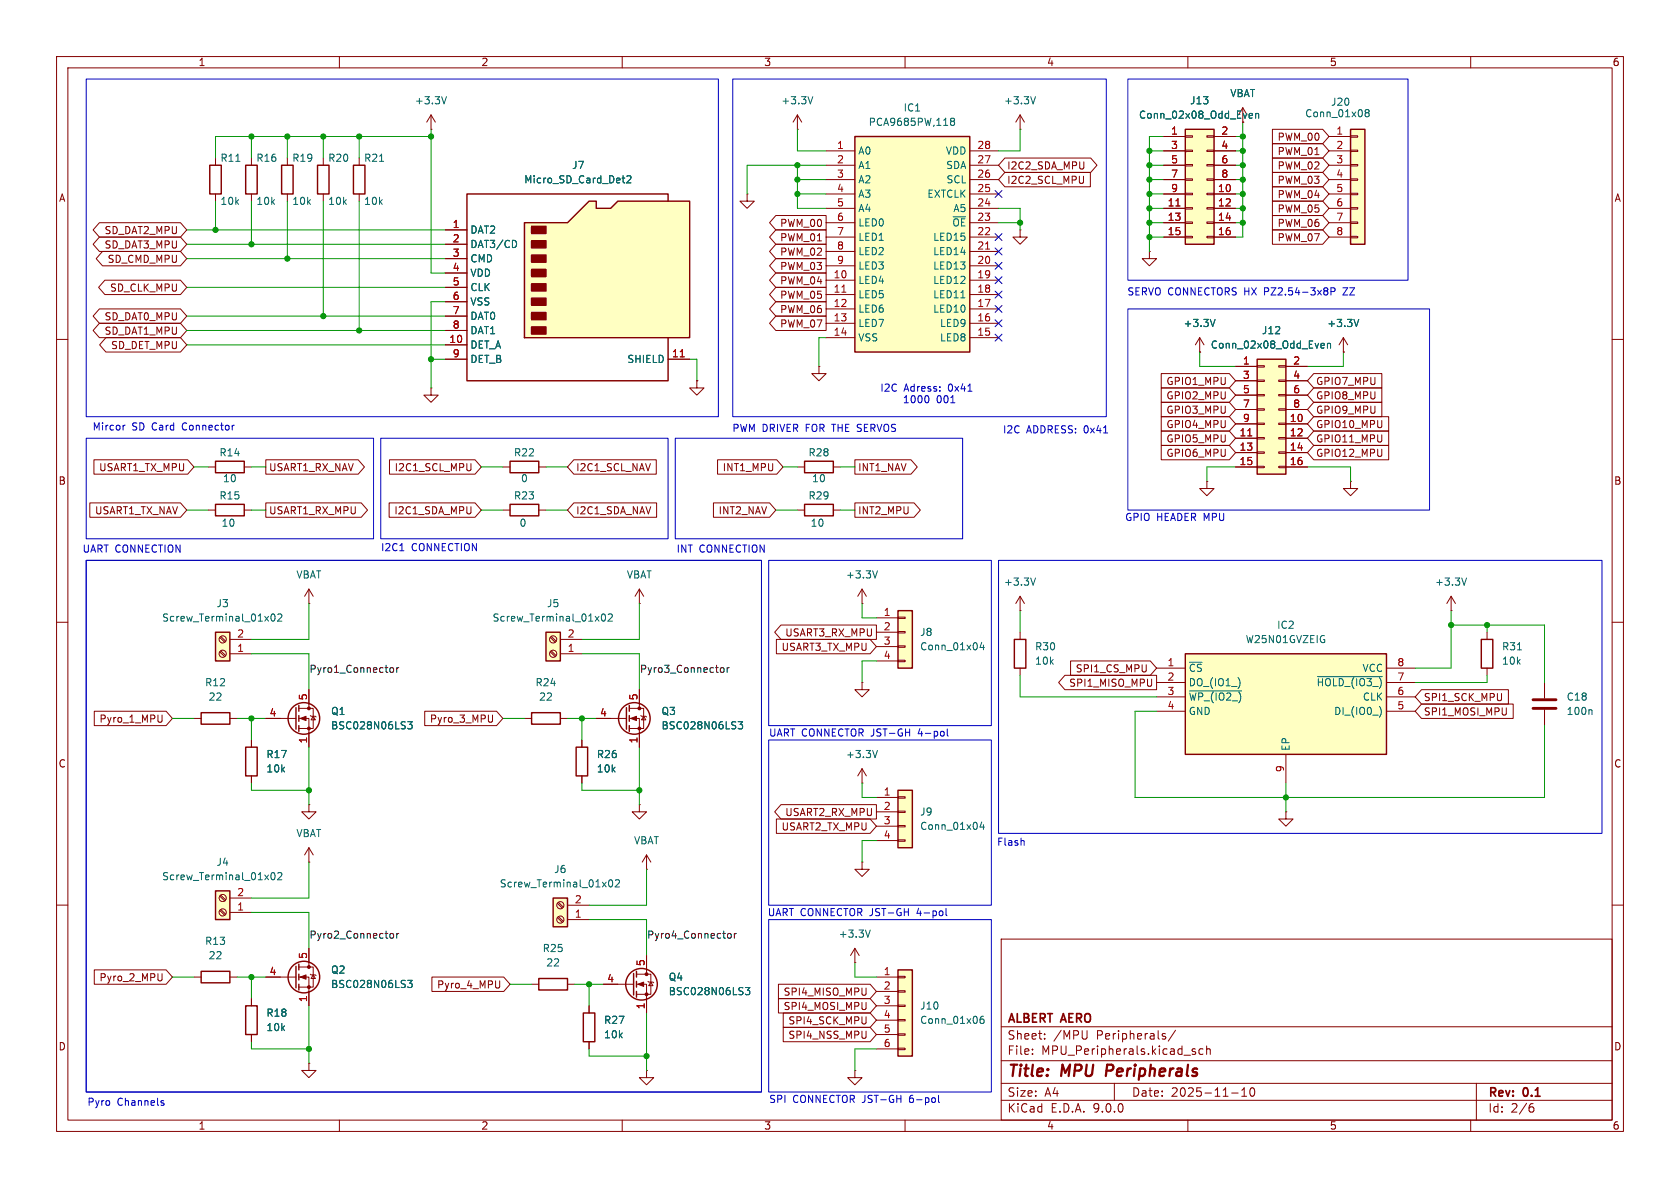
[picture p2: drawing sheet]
<svg xmlns="http://www.w3.org/2000/svg" width="297mm" height="210mm" viewBox="0 0 297 210" stroke-linecap="round" stroke-linejoin="round" font-family="sans-serif">
<g fill="none" stroke="#840000" stroke-width=".18">
<path d="M10 10h277v190h-277zM12 12h273v186h-273zM60 10v2M110 10v2M160 10v2M210 10v2M260 10v2M76.2 22.9h.1M76.2 20.3l-.8 1.3M76.2 20.3l.8 1.3M76.2 20.3v2.6M10 60h2"/>
<path d="M285 60h2M238.8 85.1v1.3h1.2l-1.2 1.2-1.3-1.2h1.3M238.8 85.1h.1M10 110h2M285 110h2M227.3 143.5v1.3h1.3l-1.3 1.3-1.2-1.3h1.2M227.3 143.5h.1M10 160h2M177 166h108v32h-108zM285 160h2M60 198v2M110 198v2"/>
<path d="M160 198v2M177 194.5h108M177 191.5h108M177 187.5h108M177 181.5h108M182.5 186.3v.1M182.5 185.5v.1M184.7 183.6v.1M184.7 182.8v.1M192.2 182.2v1.2l-.3 .3M197 191.5v3M205.7 183.2l.3 .1 .1 .2-.2 .2h-.3"/>
<path d="M205.7 182.7l.3 .1M207.8 182.1l-1.3 2M210 198v2M210.8 185.8l.5 .2 .1 .1-.1 .2-.4 .1M210.8 185.5h.5M212.7 185.5l-.5-.1-.2 .3v.4l.1 .2h.6M213.3 185.5l.2-.1 .4 .1 .1 .9M213.3 184.9v1.5M217.7 193.2h1.2M219.5 193.8h.9M219.5 192.7l.5-.4v1.5M221.1 192.4l.2-.1a.81 .81 0 0 1 .6 .6 .81 .81 0 0 1-.3 .8l-.1 .1a.81 .81 0 0 1-.4-1.4z"/>
<path d="M260 198v2M261 191.5v6.5M270.6 195.7h.4l.2 .3-.1 .5-.5 .1M271 195.1l-.4 .1"/>
</g>
<path d="M195.7 188.2l-.2 2" fill="none" stroke="#840000" stroke-width=".4"/>
<path d="M78.9 17.1l-.4 1.3" fill="none" stroke="#006464" stroke-width=".18"/>
<path d="M92.7 39.4h7.6l3.8-3.8h1.3v1.2h2.5l1.3-1.2h12.7v24.1h-29.2z" fill="#ffffc2"/>
<path d="M92.7 39.4h7.6l3.8-3.8h1.3v1.2h2.5l1.3-1.2h12.7v24.1h-29.2zM118.1 35.6v-1.3h-35.6v33h35.6v-7.6" fill="none" stroke="#840000" stroke-width=".25"/>
<g fill="#840000" stroke="#840000" stroke-width=".25">
<path d="M94 40h2.5v1.3h-2.5z"/>
<path d="M94 42.5h2.5v1.3h-2.5z"/>
<path d="M94 45.1h2.5v1.3h-2.5z"/>
<path d="M94 47.6h2.5v1.3h-2.5z"/>
<path d="M94 50.2h2.5v1.2h-2.5z"/>
<path d="M94 52.7h2.5v1.3h-2.5z"/>
<path d="M94 55.2h2.5v1.3h-2.5z"/>
<path d="M94 57.8h2.5v1.3h-2.5z"/>
</g>
<g fill="none" stroke="#840000" stroke-width=".18">
<path d="M78.7 40.6h3.8M78.7 43.2h3.8M78.7 45.7h3.8M78.7 48.3h3.8M78.7 50.8h3.8M78.7 53.3h3.8M78.7 55.9h3.8M78.7 58.4h3.8M212.1 59.7l-.8 1.3M212.1 59.7l.8 1.3M212.1 59.7v2.5M78.7 61h3.8"/>
<path d="M78.7 63.5h3.8M118.1 63.5h3.8M212.1 62.2h.1M151.1 170.2h.1M151.1 167.6l-.7 1.3M151.1 167.6l.8 1.3M151.1 167.6v2.6M151.1 189.2v1.3h1.3l-1.3 1.3-1.2-1.3h1.2M151.1 189.2h.1"/>
</g>
<path d="M110 31.5h.5M110.3 32.3h.2M110.8 31.2l.5-.1 .2 .3-.7 .9h.7M91.1 42.6l.2 .4-.2 .7M214.8 56.5l-.4 1.2M153.9 164.4l-.5 1.3" fill="none" stroke="#006464" stroke-width=".18"/>
<path d="M120.3 63.1h.7" fill="none" stroke="#a90000" stroke-width=".18"/>
<path d="M158.7 171.5h2.6v15.2h-2.6z" fill="#ffffc2"/>
<path d="M158.7 171.5h2.6v15.2h-2.6z" fill="none" stroke="#840000" stroke-width=".25"/>
<path d="M154.9 172.7h3.8M154.9 175.3h3.8M154.9 177.8h3.8M158.7 172.6h1.3v.2h-1.3zM158.7 175.1h1.3v.3h-1.3zM158.7 177.7h1.3v.2h-1.3zM154.9 180.3h3.8M154.9 182.9h3.8M154.9 185.4h3.8M158.7 180.2h1.3v.3h-1.3zM158.7 182.8h1.3v.2h-1.3zM158.7 185.3h1.3v.2h-1.3z" fill="none" stroke="#840000" stroke-width=".18"/>
<path d="M173.9 179.6l-.4 .1a.86 .86 0 0 0 0 1.2l.4-.1 .1-.4-.3-.3-.3 .1-.1 .2" fill="none" stroke="#006464" stroke-width=".18"/>
<path d="M158.7 139.7h2.6v10.2h-2.6z" fill="#ffffc2"/>
<path d="M142.2 89.2h5.1v2h-5.1zM142.2 81.5h5.1v2.1h-5.1zM158.7 139.7h2.6v10.2h-2.6z" fill="none" stroke="#840000" stroke-width=".25"/>
<g fill="none" stroke="#840000" stroke-width=".18">
<path d="M141 90.2h1.2M141 82.6h1.2M147.3 90.2h1.3M147.3 82.6h1.3M152.4 106.7h.1M152.4 104.1l-.8 1.3M152.4 104.1l.8 1.3M152.4 104.1v2.6M152.4 152.4v1.3h1.3l-1.3 1.2-1.3-1.2h1.3M152.4 152.4h.1M154.9 141h3.8M154.9 143.5h3.8"/>
<path d="M154.9 146.1h3.8M154.9 148.6h3.8M158.7 140.8h1.3v.3h-1.3zM158.7 143.4h1.3v.2h-1.3zM158.7 145.9h1.3v.3h-1.3zM158.7 148.5h1.3v.2h-1.3z"/>
</g>
<path d="M155.1 100.9l-.4 1.3M173.6 145.3l-.3 .9h.7M173.9 145.8v.8" fill="none" stroke="#006464" stroke-width=".18"/>
<path d="M158.7 108h2.6v10.1h-2.6z" fill="#ffffc2"/>
<path d="M38.1 81.5h5.1v2.1h-5.1zM90.2 81.5h5v2.1h-5zM90.2 89.2h5v2h-5zM158.7 108h2.6v10.1h-2.6zM94 126h5.1v2h-5.1z" fill="none" stroke="#840000" stroke-width=".25"/>
<g fill="none" stroke="#840000" stroke-width=".18">
<path d="M76.2 68.6v1.3h1.3l-1.3 1.2-1.3-1.2h1.3M76.2 68.6h.1M123.2 67.3v1.3h1.3l-1.3 1.3-1.3-1.3h1.3M123.2 67.3h.1M36.8 82.6h1.3M43.2 82.6h1.2M88.9 82.6h1.3M88.9 90.2h1.3M95.2 82.6h1.3M95.2 90.2h1.3M113 106.7h.1M113 104.1l-.7 1.3"/>
<path d="M113 104.1l.8 1.3M113 104.1v2.6M154.9 109.2h3.8M154.9 111.8h3.8M154.9 114.3h3.8M154.9 116.8h3.8M158.7 109.1h1.3v.2h-1.3zM158.7 111.6h1.3v.3h-1.3zM158.7 114.2h1.3v.2h-1.3zM158.7 116.7h1.3v.3h-1.3zM92.7 127h1.3M99.1 127h1.2"/>
<path d="M152.4 138.4h.1M152.4 120.7v1.2h1.3l-1.3 1.3-1.3-1.3h1.3M152.4 120.7h.1M152.4 135.9l-.8 1.3M152.4 135.9l.8 1.3M152.4 135.9v2.5"/>
</g>
<path d="M173.6 113.5l-.3 1h.7M173.9 114v.9M155.1 132.7l-.4 1.2" fill="none" stroke="#006464" stroke-width=".18"/>
<path d="M96.5 111.8h2.6v5h-2.6z" fill="#ffffc2"/>
<path d="M38.1 89.2h5.1v2h-5.1zM96.5 111.8h2.6v5h-2.6zM35.6 126h5v2h-5z" fill="none" stroke="#840000" stroke-width=".25"/>
<g fill="none" stroke="#840000" stroke-width=".18">
<path d="M36.8 90.2h1.3M43.2 90.2h1.2M54.6 106.7h.1M54.6 104.1l-.8 1.3M54.6 104.1l.8 1.3M54.6 104.1v2.6M97.3 115.2l.8 .9M97.3 112.7l.8 .8M97.5 115.1l.8 .8M97.5 112.5l.8 .9M99.1 115.6h3.8M99.1 113h3.8"/>
<path d="M34.3 127h1.3M40.6 127h1.3M273 120.7v2.7M273 125.5v2.8"/>
<circle cx="97.8" cy="113" r=".63"/>
<circle cx="97.8" cy="115.6" r=".63"/>
</g>
<path d="M106.4 108.7l.2-.2a.68 .68 0 0 1 .5 .7 .68 .68 0 0 1-.5 .6l-.2-.1-.1-.4zM107.5 108.7l.5-.2 .3 .4-.8 .9h.8M281.3 125.5l.1 .1v.7" fill="none" stroke="#006464" stroke-width=".18"/>
<path d="M271 123.7h4.1M271 125.2h4.1" fill="none" stroke="#840000" stroke-width=".51"/>
<path d="M38.1 111.8h2.5v5h-2.5z" fill="#ffffc2"/>
<path d="M38.1 111.8h2.5v5h-2.5zM179.3 113h2.1v5.1h-2.1zM261.9 113h2v5.1h-2z" fill="none" stroke="#840000" stroke-width=".25"/>
<g fill="none" stroke="#840000" stroke-width=".18">
<path d="M38.9 115.2l.8 .9M38.9 112.7l.8 .8M39 115.1l.9 .8M39 112.5l.9 .9M40.6 115.6h3.8M40.6 113h3.8M180.3 108h.1M180.3 105.4v2.6M180.3 111.8v1.2M180.3 118.1v1.3M180.3 105.4l-.7 1.3M180.3 105.4l.8 1.3"/>
<path d="M262.9 111.8v1.2M262.9 118.1v1.3"/>
<circle cx="39.4" cy="113" r=".63"/>
<circle cx="39.4" cy="115.6" r=".63"/>
</g>
<path d="M48 108.7l.2-.2a.68 .68 0 0 1 .4 .7 .68 .68 0 0 1-.4 .6l-.2-.1-.1-.4zM49.1 108.7l.5-.2 .2 .4-.8 .9h.8M183.1 102.2l-.5 1.2M268.3 114.9h.7" fill="none" stroke="#006464" stroke-width=".18"/>
<path d="M209.5 115.6h35.6v17.8h-35.6z" fill="#ffffc2"/>
<g fill="none" stroke="#840000" stroke-width=".25">
<path d="M209.5 115.6h35.6v17.8h-35.6zM43.4 132.1h2.1v5.1h-2.1zM52.3 125.1v3.8M52.8 124.7v1M52.8 126.5v1M52.8 128.3v1M52.3 170.8v3.8M52.8 170.4v1.1M52.8 172.2v1M52.8 174v1M95.2 173h5.1v2h-5.1zM103.1 179.1h2.1v5.1h-2.1z"/>
<path d="M112 172.1v3.8M112.5 171.7v1M112.5 173.5v1M112.5 175.3v1"/>
<circle cx="53.7" cy="127" r="2.79"/>
<circle cx="53.7" cy="172.7" r="2.79"/>
<circle cx="113.4" cy="174" r="2.79"/>
</g>
<g fill="none" stroke="#840000" stroke-width=".18">
<path d="M204.5 118.1h5M245.1 118.1h5.1M44.4 130.8v1.3M44.4 137.2v1.2M47 127h5.3M52.8 125.2h2.6v3.6h-2.6M52.8 127h1.8v5.1M54.6 121.9v3.3M54.9 126.5l.1 .1h.8l.1 .1M55.4 126.6l.4 .7h-.8zM204.5 120.7h5M204.5 123.2h5"/>
<path d="M204.5 125.7h5M227.3 133.4v5M245.1 120.7h5.1M245.1 123.2h5.1M245.1 125.7h5.1M47 172.7h5.3M52.8 170.9h2.6v3.6h-2.6M52.8 172.7h1.8v5.1M54.6 167.6v3.3M54.9 172.2l.1 .1h.8l.1 .2M55.4 172.3l.4 .7h-.8zM94 174h1.2"/>
<path d="M100.3 174h1.3M104.1 177.8v1.3M106.7 174h5.3M112.5 172.2h2.6v3.6h-2.6M112.5 174h1.8v5.1M114.3 168.9v3.3M114.6 173.5l.1 .1h.7l.2 .1M115.1 173.6l.3 .6h-.7zM104.1 184.2v1.2M114.3 189.2v1.3h1.3l-1.3 1.3-1.3-1.3h1.3M114.3 189.2h.1"/>
</g>
<path d="M232.9 119.6h11.5M234 113.1h.2l-.1 .4M72.1 127.6h.8l-.5 .5 .4 .1v.5l-.2 .1-.5-.1M210.3 122.1h9.2M219.2 120.3v.9M243.9 124.9a1.49 1.49 0 0 1 0 1.8M72.1 173.3h.8l-.5 .5 .4 .1v.5l-.2 .2-.5-.2M131.8 174.6h.8l-.5 .5 .4 .1v.5l-.2 .1-.5-.1" fill="none" stroke="#006464" stroke-width=".18"/>
<g fill="#840000" stroke="#840000" stroke-width=".18">
<path d="M53.1 127l1-.4v.8z"/>
<path d="M53.1 172.7l1-.4v.8z"/>
<path d="M112.8 174l1-.4v.8z"/>
<circle cx="54.6" cy="125.2" r=".25"/>
<circle cx="54.6" cy="128.8" r=".25"/>
<circle cx="54.6" cy="170.9" r=".25"/>
<circle cx="54.6" cy="174.5" r=".25"/>
<circle cx="114.3" cy="172.2" r=".25"/>
<circle cx="114.3" cy="175.8" r=".25"/>
</g>
<path d="M97.8 158.8h2.5v5h-2.5z" fill="#ffffc2"/>
<g fill="none" stroke="#840000" stroke-width=".25">
<path d="M101.9 132.1h2v5.1h-2zM110.7 125.1v3.8M111.3 124.7v1M111.3 126.5v1M111.3 128.3v1M97.8 158.8h2.5v5h-2.5zM43.4 177.8h2.1v5.1h-2.1z"/>
<circle cx="112.1" cy="127" r="2.79"/>
</g>
<g fill="none" stroke="#840000" stroke-width=".18">
<path d="M213.4 85.1v1.3h1.2l-1.2 1.2-1.3-1.2h1.3M213.4 85.1h.1M102.9 130.8v1.3M102.9 137.2v1.2M105.4 127h5.3M111.3 125.2h2.5v3.6h-2.5M111.3 127h1.7v5.1M113 121.9v3.3M113.3 126.5l.1 .1h.8l.1 .1M113.8 126.6l.4 .7h-.8zM98.6 159.7l.8 .8M98.7 159.5l.9 .9"/>
<path d="M113 142.2v1.3h1.3l-1.3 1.3-1.2-1.3h1.2M113 142.2h.1M114.3 153.7h.1M114.3 151.1l-.8 1.3M114.3 151.1l.8 1.3M114.3 151.1v2.6M44.4 176.5v1.3M98.6 162.2l.8 .9M98.7 162.1l.9 .8M100.3 162.6h3.8M100.3 160h3.8M44.4 182.9v1.3"/>
<path d="M54.6 188v1.2h1.3l-1.3 1.3-1.3-1.3h1.3M54.6 188h.1"/>
<circle cx="99.1" cy="162.6" r=".63"/>
<circle cx="99.1" cy="160" r=".63"/>
</g>
<path d="M130.5 127.6h.8l-.4 .5 .3 .1v.5l-.2 .1-.5-.1M107.7 155.6l.2-.1a.68 .68 0 0 1 .4 .7 .68 .68 0 0 1-.4 .6l-.2-.1-.1-.4zM108.8 155.6l.5-.1 .2 .4-.8 .9h.8" fill="none" stroke="#006464" stroke-width=".18"/>
<g fill="#840000" stroke="#840000" stroke-width=".18">
<path d="M111.5 127l1-.4v.8z"/>
<circle cx="113" cy="125.2" r=".25"/>
<circle cx="113" cy="128.8" r=".25"/>
</g>
<path d="M222.2 63.5h5.1v20.3h-5.1z" fill="#ffffc2"/>
<path d="M222.2 63.5h5.1v20.3h-5.1zM35.6 171.7h5v2h-5z" fill="none" stroke="#840000" stroke-width=".25"/>
<g fill="none" stroke="#840000" stroke-width=".18">
<path d="M218.4 64.8h3.8M218.4 67.3h3.8M218.4 69.9h3.8M218.4 72.4h3.8M218.4 74.9h3.8M218.4 77.5h3.8M222.2 64.6h1.3v.3h-1.3zM222.2 67.2h1.3v.2h-1.3zM222.2 69.7h1.3v.3h-1.3zM222.2 72.3h1.3v.2h-1.3zM222.2 74.8h1.3v.3h-1.3zM222.2 77.3h1.3v.3h-1.3z"/>
<path d="M222.2 79.9h1.3v.2h-1.3zM226.1 64.6h1.2v.3h-1.2zM226.1 67.2h1.2v.2h-1.2zM226.1 69.7h1.2v.3h-1.2zM226.1 72.3h1.2v.2h-1.2zM226.1 74.8h1.2v.3h-1.2zM226.1 77.3h1.2v.3h-1.2zM226.1 79.9h1.2v.2h-1.2zM227.3 64.8h3.8M227.3 67.3h3.8M227.3 69.9h3.8M227.3 72.4h3.8"/>
<path d="M227.3 74.9h3.8M227.3 77.5h3.8M218.4 80h3.8M218.4 82.6h3.8M222.2 82.4h1.3v.3h-1.3zM226.1 82.4h1.2v.3h-1.2zM227.3 80h3.8M227.3 82.6h3.8M54.6 142.2v1.3h1.3l-1.3 1.3-1.3-1.3h1.3M54.6 142.2h.1M54.6 152.4h.1M54.6 149.9l-.8 1.2"/>
<path d="M54.6 149.9l.8 1.2M54.6 149.9v2.5M34.3 172.7h1.3M40.6 172.7h1.3"/>
</g>
<path d="M220.6 77.1h.7" fill="none" stroke="#a90000" stroke-width=".18"/>
<path d="M233.7 60.7l.4 .1v.2l-.6 .1M234.1 61.5h-.4M234.7 60.8l.2-.1 .3 .1v.7M234.7 60.7v.8" fill="none" stroke="#006464" stroke-width=".18"/>
<path d="M38.1 157.5h2.5v5.1h-2.5z" fill="#ffffc2"/>
<path d="M37.1 29.2h2v5.1h-2zM38.1 157.5h2.5v5.1h-2.5z" fill="none" stroke="#840000" stroke-width=".25"/>
<g fill="none" stroke="#840000" stroke-width=".18">
<path d="M38.1 27.9v1.3M38.1 34.3v1.3M38.9 158.4l.8 .9M39 158.2l.9 .9M40.6 158.8h3.8M38.9 161l.8 .8M39 160.8l.9 .8M40.6 161.3h3.8"/>
<circle cx="39.4" cy="158.7" r=".63"/>
<circle cx="39.4" cy="161.3" r=".63"/>
</g>
<path d="M41.7 28.5h.7M48 154.4l.2-.2a.68 .68 0 0 1 .4 .7 .68 .68 0 0 1-.4 .6l-.2-.1-.1-.4zM49.1 154.4l.5-.2 .2 .4-.8 .9h.8" fill="none" stroke="#006464" stroke-width=".18"/>
<path d="M238.8 22.9h2.5v20.3h-2.5z" fill="#ffffc2"/>
<path d="M238.8 22.9h2.5v20.3h-2.5z" fill="none" stroke="#840000" stroke-width=".25"/>
<g fill="none" stroke="#840000" stroke-width=".18">
<path d="M234.9 24.1h3.9M234.9 26.7h3.9M234.9 29.2h3.9M234.9 31.8h3.9M234.9 34.3h3.9M234.9 36.8h3.9M234.9 39.4h3.9M238.8 24h1.2v.3h-1.2zM238.8 26.5h1.2v.3h-1.2zM238.8 29.1h1.2v.2h-1.2zM238.8 31.6h1.2v.3h-1.2zM238.8 34.2h1.2v.2h-1.2z"/>
<path d="M238.8 36.7h1.2v.3h-1.2zM238.8 39.2h1.2v.3h-1.2zM234.9 41.9h3.9M238.8 41.8h1.2v.2h-1.2z"/>
</g>
<path d="M241.6 19.9l-.3-.2 .3-.3h.2l.3 .2-.3 .3M241.6 19.9l-.3 .3 .1 .3 .2 .1h.3l.2-.2v-.2l-.3-.3M241.6 19.9h.2" fill="none" stroke="#006464" stroke-width=".18"/>
<path d="M209.5 22.9h5.1v20.3h-5.1z" fill="#ffffc2"/>
<path d="M56.1 29.2h2.1v5.1h-2.1zM62.5 29.2h2v5.1h-2zM209.5 22.9h5.1v20.3h-5.1z" fill="none" stroke="#840000" stroke-width=".25"/>
<g fill="none" stroke="#840000" stroke-width=".18">
<path d="M219.7 19.1l-.8 1.2M219.7 19.1l.8 1.2M219.7 19.1v2.5M57.1 27.9v1.3M57.1 34.3v1.3M63.5 27.9v1.3M63.5 34.3v1.3M180.3 22.9h.1M180.3 20.3l-.7 1.3M180.3 20.3l.8 1.3M180.3 20.3v2.6M205.7 24.1h3.8"/>
<path d="M205.7 26.7h3.8M205.7 29.2h3.8M205.7 31.8h3.8M205.7 34.3h3.8M205.7 36.8h3.8M205.7 39.4h3.8M209.5 24h1.3v.3h-1.3zM209.5 26.5h1.3v.3h-1.3zM209.5 29.1h1.3v.2h-1.3zM209.5 31.6h1.3v.3h-1.3zM209.5 34.2h1.3v.2h-1.3zM209.5 36.7h1.3v.3h-1.3z"/>
<path d="M209.5 39.2h1.3v.3h-1.3zM213.4 24h1.2v.3h-1.2zM213.4 26.5h1.2v.3h-1.2zM213.4 29.1h1.2v.2h-1.2zM213.4 31.6h1.2v.3h-1.2zM213.4 34.2h1.2v.2h-1.2zM213.4 36.7h1.2v.3h-1.2zM213.4 39.2h1.2v.3h-1.2zM214.6 24.1h3.8M214.6 26.7h3.8M214.6 29.2h3.8M214.6 31.8h3.8"/>
<path d="M214.6 34.3h3.8M214.6 36.8h3.8M214.6 39.4h3.8M180.3 40.6v1.3h1.3l-1.3 1.3-1.2-1.3h1.2M180.3 40.6h.1M203.2 44.5v1.2h1.3l-1.3 1.3-1.3-1.3h1.3M203.2 44.5h.1M205.7 41.9h3.8M209.5 41.8h1.3v.2h-1.3zM213.4 41.8h1.2v.2h-1.2zM214.6 41.9h3.8"/>
</g>
<path d="M207.9 36.4h.7" fill="none" stroke="#a90000" stroke-width=".18"/>
<path d="M183.1 17.1l-.5 1.3M67.1 28.5h.7M221 20.1h.4v.3l-.6 .1M221.4 20.8l-.4 .1M222 20.2l.2-.1h.3v.8M222 20.1v.8" fill="none" stroke="#006464" stroke-width=".18"/>
<path d="M151.1 24.1h20.3v38.1h-20.3z" fill="#ffffc2"/>
<path d="M43.4 29.2h2.1v5.1h-2.1zM49.8 29.2h2v5.1h-2zM151.1 24.1h20.3v38.1h-20.3z" fill="none" stroke="#840000" stroke-width=".25"/>
<g fill="none" stroke="#840000" stroke-width=".18">
<path d="M17.6 39.4h14.3l1.1 1.2-1.1 1.3h-14.3l-1.1-1.3zM44.4 27.9v1.3M44.4 34.3v1.3M50.8 27.9v1.3M50.8 34.3v1.3M132.1 34.3v1.3h1.2l-1.2 1.2-1.3-1.2h1.3M132.1 34.3h.1M137.2 38.1h8.8v2.5h-8.8l-1.2-1.2zM141 22.9h.1M141 20.3l-.8 1.3M141 20.3l.7 1.3M141 20.3v2.6"/>
<path d="M146 26.7h5.1M146 29.2h5.1M146 31.8h5.1M146 34.3h5.1M146 36.8h5.1M146 39.4h5.1M171.4 26.7h5.1M171.4 29.2h5.1M171.4 31.8h5.1M171.4 34.3h5.1M171.4 36.8h5.1M171.4 39.4h5.1"/>
<path d="M177.6 30.5h15.2v2.5h-15.2l-1.1-1.2zM177.6 27.9h15.2l1.1 1.3-1.1 1.3h-15.2l-1.1-1.3zM191.5 31.2v1.1M205.7 26.7h3.8M205.7 29.2h3.8M205.7 31.8h3.8M205.7 34.3h3.8M205.7 36.8h3.8M205.7 39.4h3.8M205.7 24.1h3.8M214.6 26.7h3.8M214.6 29.2h3.8"/>
<path d="M214.6 31.8h3.8M214.6 34.3h3.8M214.6 36.8h3.8M214.6 39.4h3.8M214.6 24.1h3.8M224.9 30.5h8.9l1.1 1.3-1.1 1.2h-8.9zM224.9 35.6h8.9l1.1 1.2-1.1 1.3h-8.9zM224.9 27.9h8.9l1.1 1.3-1.1 1.3h-8.9zM224.9 33h8.9l1.1 1.3-1.1 1.3h-8.9zM224.9 25.4h8.9l1.1 1.3-1.1 1.2h-8.9zM224.9 22.9h8.9l1.1 1.2-1.1 1.3h-8.9zM224.9 38.1h8.9l1.1 1.3-1.1 1.2h-8.9z"/>
<path d="M17.6 57.1h14.3l1.1 1.3-1.1 1.3h-14.3l-1.1-1.3zM17.6 54.6h14.3l1.1 1.3-1.1 1.3h-14.3l-1.1-1.3zM17.6 41.9h14.3l1.1 1.3-1.1 1.3h-14.3l-1.1-1.3zM18.1 44.4h13.8l1.1 1.3-1.1 1.3h-13.8l-1.1-1.3zM18.5 49.5h13.4l1.1 1.3-1.1 1.3h-13.4l-1.1-1.3zM18.7 59.7h13.2l1.1 1.3-1.1 1.2h-13.2l-1.1-1.2zM78.7 40.6h3.8M78.7 43.2h3.8M78.7 45.7h3.8M78.7 48.3h3.8M78.7 50.8h3.8M78.7 53.3h3.8"/>
<path d="M78.7 55.9h3.8M78.7 58.4h3.8M137.2 40.6h8.8v2.6h-8.8l-1.2-1.3zM137.2 43.2h8.8v2.5h-8.8l-1.2-1.2zM137.2 45.7h8.8v2.6h-8.8l-1.2-1.3zM137.2 48.3h8.8v2.5h-8.8l-1.2-1.3zM137.2 53.3h8.8v2.6h-8.8l-1.2-1.3zM137.2 55.9h8.8v2.5h-8.8l-1.2-1.2zM137.2 50.8h8.8v2.5h-8.8l-1.2-1.2zM146 41.9h5.1M146 44.5h5.1M146 47h5.1"/>
<path d="M146 49.5h5.1M146 52.1h5.1M146 54.6h5.1M146 57.2h5.1M146 59.7h5.1M171.4 41.9h5.1M171.4 44.5h5.1M171.4 47h5.1M171.4 49.5h5.1M171.4 52.1h5.1M171.4 54.6h5.1M171.4 57.2h5.1"/>
<path d="M171.4 59.7h5.1M205.7 41.9h3.8M214.6 41.9h3.8M224.9 40.6h8.9l1.1 1.3-1.1 1.3h-8.9zM237.5 59.7l-.8 1.3M237.5 59.7l.8 1.3M237.5 59.7v2.5M78.7 61h3.8M78.7 63.5h3.8M118.1 63.5h3.8M123.2 67.3h.1M144.8 64.8v1.2h1.2l-1.2 1.3-1.3-1.3h1.3"/>
<path d="M144.8 64.8h.1M205.3 66h12l1.1 1.3-1.1 1.3h-12zM205.3 71.1h12l1.1 1.3-1.1 1.3h-12zM205.3 68.6h12l1.1 1.3-1.1 1.2h-12zM205.3 76.2h12l1.1 1.3-1.1 1.2h-12zM205.3 78.7h12l1.1 1.3-1.1 1.3h-12zM205.3 73.7h12l1.1 1.2-1.1 1.3h-12zM212.1 62.2h.1M218.4 64.8h3.8M218.4 67.3h3.8M218.4 69.9h3.8M218.4 72.4h3.8"/>
<path d="M218.4 74.9h3.8M218.4 77.5h3.8M227.3 64.8h3.8M227.3 67.3h3.8M227.3 69.9h3.8M227.3 72.4h3.8M227.3 74.9h3.8M227.3 77.5h3.8M232.3 78.7h13.2v2.6h-13.2l-1.2-1.3zM232.3 76.2h13.2v2.5h-13.2l-1.2-1.2zM232.3 66h12v2.6h-12l-1.2-1.3zM232.3 68.6h12v2.5h-12l-1.2-1.2z"/>
<path d="M232.3 71.1h12v2.6h-12l-1.2-1.3zM232.3 73.7h13.2v2.5h-13.2l-1.2-1.3zM237.5 62.2h.1M15.9 88.9h16l1.1 1.3-1.1 1.2h-16zM16.6 81.3h16.6l1.1 1.3-1.1 1.2h-16.6zM47 81.3h16.3l1.1 1.3-1.1 1.2h-16.3zM47 88.9h16.9l1.1 1.3-1.1 1.2h-16.9zM68.8 88.9h15.2l1.1 1.3-1.1 1.2h-15.2zM68.9 81.3h15.1l1.1 1.3-1.1 1.2h-15.1zM83.3 82l-.1 1.1M101.4 88.9h14.7v2.5h-14.7l-1.1-1.2zM101.4 81.3h14.6v2.5h-14.6l-1.1-1.2z"/>
<path d="M126.1 88.9h9.9l1.2 1.3-1.2 1.2h-9.9zM126.9 81.3h10.4l1.1 1.3-1.1 1.2h-10.4zM151.1 88.9h10.5l1.1 1.3-1.1 1.2h-10.5zM151.1 81.3h10l1.1 1.3-1.1 1.2h-10zM218.4 80h3.8M218.4 82.6h3.8M227.3 80h3.8M227.3 82.6h3.8M137.3 113h16.5l1.1 1.3-1.1 1.3h-16.5zM138.1 110.5h16.8v2.5h-16.8l-1.1-1.2zM188.3 119.4h16.2v2.5h-16.2l-1.2-1.2zM189.3 116.8h14.1l1.1 1.3-1.1 1.3h-14.1z"/>
<path d="M256.5 108h.1M256.5 105.4l-.7 1.3M256.5 105.4l.8 1.3M256.5 105.4v2.6M16.7 125.7h12.7l1.1 1.3-1.1 1.3h-12.7zM28.6 126.4v1l-.2 .3M44.4 130.8v1.3M44.4 137.2v1.2M47 127h2.5M54.6 121.9v2.6M54.6 129.5v2.6M75.1 125.7h12.7l1.1 1.3-1.1 1.3h-12.7z"/>
<path d="M87.1 126.4v1l-.3 .3M102.9 130.8v1.3M102.9 137.2v1.2M105.4 127h2.5M113 121.9v2.6M113 129.5v2.6M251.3 124.5h16.2v2.5h-16.2l-1.1-1.3zM251.3 121.9h15.4v2.6h-15.4l-1.1-1.3zM137.3 144.8h16.5l1.1 1.3-1.1 1.2h-16.5zM138.1 142.2h16.8v2.6h-16.8l-1.1-1.3zM16.7 171.4h12.7l1.1 1.3-1.1 1.3h-12.7zM28.6 172.1v1l-.2 .3"/>
<path d="M44.4 176.5v1.3M47 172.7h2.5M54.6 167.6v2.6M54.6 175.3v2.5M76.4 172.7h12.7l1.1 1.3-1.1 1.3h-12.7zM88.3 173.4v1l-.2 .3M104.1 177.8v1.3M106.7 174h2.5M114.3 168.9v2.6M114.3 176.5v2.6M137.6 174h16.2l1.1 1.3-1.1 1.2h-16.2zM137.6 176.5h16.2l1.1 1.3-1.1 1.3h-16.2z"/>
<path d="M138.5 179.1h15.3l1.1 1.2-1.1 1.3h-15.3zM44.4 182.9v1.3M104.1 184.2v1.2M138.5 181.6h15.3l1.1 1.3-1.1 1.3h-15.3z"/>
</g>
<path d="M207.9 36.4h.7M148.8 51.7h.8M174.2 44h.8M120.3 63.1h.7M220.6 77.1h.7" fill="none" stroke="#a90000" stroke-width=".18"/>
<g fill="none" stroke="#006464" stroke-width=".18">
<path d="M143.7 17.1l-.4 1.3M110 31.5h.5M110.3 32.3h.2M110.8 31.2l.5-.1 .2 .3-.7 .9h.7M168.3 21.4l-.3-.2 .3-.3h.2l.3 .2-.3 .3M168.3 21.4l-.3 .3 .1 .3 .2 .2 .3-.1 .2-.2v-.2l-.3-.3M168.3 21.4h.2M221 20.1h.4v.3l-.6 .1M221.4 20.8l-.4 .1M222 20.2l.2-.1h.3v.8M222 20.1v.8M91.1 42.6l.2 .4-.2 .7"/>
<path d="M169.9 52.6h.7M214.8 56.5l-.4 1.2M240.2 56.5l-.4 1.2M233.7 60.7l.4 .1v.2l-.6 .1M234.1 61.5h-.4M234.7 60.8l.2-.1 .3 .1v.7M234.7 60.7v.8M259.3 102.2l-.5 1.2M72.1 127.6h.8l-.5 .5 .4 .1v.5l-.2 .1-.5-.1M130.5 127.6h.8l-.4 .5 .3 .1v.5l-.2 .1-.5-.1M72.1 173.3h.8l-.5 .5 .4 .1v.5l-.2 .2-.5-.2M131.8 174.6h.8l-.5 .5 .4 .1v.5l-.2 .1-.5-.1"/>
</g>
<path d="M69 118.1l.3-.1 .3 .3-.1 .5-.3 .1-.2-.2M70.1 118v.9M70.5 118l-.4 .3M127.4 118.1l.4-.1 .2 .3-.1 .5-.3 .1-.2-.2M128.6 118v.9M128.9 118l-.3 .3M69 165.1l.3-.1 .3 .3-.1 .5-.3 .1-.2-.2M70.1 165v.9M70.5 165l-.4 .3M128.7 165.1l.3-.1 .3 .3-.1 .5-.3 .1-.2-.2M129.8 165v.9M130.2 165l-.4 .3" fill="none" stroke="#0f0f0f" stroke-width=".18"/>
<g fill="none" stroke="#009600" stroke-width=".18">
<path d="M38.1 35.6v5M44.4 24.1v3.8M44.4 35.6v7.6M50.8 24.1v3.8M50.8 35.6v10.1M57.1 24.1v3.8M57.1 35.6v20.3M63.5 24.1v3.8M63.5 35.6v22.8M76.2 24.1h-38.1v3.8M76.2 22.9v25.4h2.5M141 34.3h5"/>
<path d="M141 31.8h5M141 22.9v3.8h5M141 29.2v7.6h5M146 29.2h-13.9v5.1M176.5 36.8h3.8v3.8M176.5 39.4h3.8M180.3 22.9v3.8h-3.8M203.2 34.3h2.5M203.2 31.8h2.5M203.2 29.2h2.5M203.2 26.7h2.5M203.2 39.4h2.5"/>
<path d="M203.2 36.8h2.5M205.7 24.1h-2.5v20.4M218.4 34.3h1.3M218.4 31.8h1.3M218.4 29.2h1.3M218.4 24.1h1.3M218.4 26.7h1.3M218.4 39.4h1.3M218.4 36.8h1.3M219.7 21.6v20.3h-1.3M33 43.2h45.7M33 40.6h45.7"/>
<path d="M33 50.8h45.7M33 55.9h45.7M33 58.4h45.7M33 45.7h45.7M78.7 53.3h-2.5v15.3M146 59.7h-1.2v5.1M203.2 41.9h2.5M33 61h45.7M76.2 63.5h2.5M121.9 63.5h1.3v3.8M212.1 62.2v2.6h6.3M237.5 62.2v2.6h-6.4"/>
<path d="M33 90.2h3.8M34.3 82.6h2.5M44.4 82.6h2.6M44.4 90.2h2.6M85.1 82.6h3.8M85.1 90.2h3.8M96.5 82.6h3.8M96.5 90.2h3.8M137.2 90.2h3.8M138.4 82.6h2.6M148.6 82.6h2.5M148.6 90.2h2.5"/>
<path d="M218.4 82.6h-5v2.5M231.1 82.6h7.7v2.5M44.4 115.6h10.2v6.3M54.6 106.7v6.3h-10.2M102.9 115.6h10.1v6.3M113 106.7v6.3h-10.1M152.4 106.7v2.5h2.5M154.9 116.8h-2.5v3.9M180.3 108v3.8M180.3 119.4v3.8h24.2M256.5 110.5h16.5v10.2M256.5 108v10.1h-6.3"/>
<path d="M262.9 110.5v1.3M262.9 119.4v1.3h-12.7M30.5 127h3.8M41.9 127h5.1M44.4 138.4v1.3h10.2M44.4 127v3.8M54.6 132.1v10.1M88.9 127h3.8M100.3 127h5.1M102.9 127v3.8M102.9 138.4v1.3h10.1M113 132.1v10.1"/>
<path d="M152.4 138.4v2.6h2.5M204.5 125.7h-3.8v15.3h72.3v-12.7M227.3 138.4v5.1M54.6 152.4v6.4h-10.2M114.3 153.7v6.3h-10.2M154.9 148.6h-2.5v3.8M30.5 172.7h3.8M41.9 172.7h5.1M44.4 161.3h10.2v6.3M44.4 172.7v3.8M54.6 177.8v10.2M90.2 174h3.8"/>
<path d="M101.6 174h5.1M104.1 162.6h10.2v6.3M104.1 174v3.8M114.3 179.1v10.1M151.1 170.2v2.5h3.8M44.4 184.2v1.2h10.2M104.1 185.4v1.3h10.2M154.9 185.4h-3.8v3.8"/>
</g>
<g fill="none" stroke="#000084" stroke-width=".18">
<path d="M175.9 33.7l1.2 1.2M177.1 33.7l-1.2 1.2M175.9 59.1l1.2 1.2M175.9 56.5l1.2 1.3M175.9 54l1.2 1.2M175.9 46.4l1.2 1.2M175.9 51.5l1.2 1.2M175.9 48.9l1.2 1.2M175.9 41.3l1.2 1.2M175.9 43.8l1.2 1.3M177.1 59.1l-1.2 1.2M177.1 56.5l-1.2 1.3"/>
<path d="M177.1 54l-1.2 1.2M177.1 46.4l-1.2 1.2M177.1 51.5l-1.2 1.2M177.1 48.9l-1.2 1.2M177.1 41.3l-1.2 1.2M177.1 43.8l-1.2 1.3"/>
</g>
<g fill="none" stroke="#0000c2" stroke-width=".18">
<path d="M15.2 14h111.8v59.7h-111.8zM129.5 14h66.1v59.7h-66.1zM199.4 14h49.5v35.5h-49.5zM199.4 54.6h53.3v35.6h-53.3zM234.6 50.9l.2 .2-.2 .3M234.6 51.5l.2 .2-.2 .4M235.3 51.5h.6l.1-.2v-.3l-.7-.1v1.2M15.2 77.5h50.8v17.8h-50.8zM22.1 75.2l-.3 .2M41.4 75.2h-.2M67.3 77.5h50.8v17.8h-50.8zM119.4 77.5h50.8v17.8h-50.8z"/>
<path d="M164.1 70.1l.1 .6-.1 .4-.2 .1M168.1 71.2h.7M171.1 69.2h.7M195.1 76.5h.7M15.2 99.1h119.4v93.9h-119.4zM70.7 97.4h.7M135.9 99.1h39.4v29.2h-39.4zM176.5 99.1h106.7v48.2h-106.7zM135.9 130.8h39.4v29.2h-39.4zM167.5 128.9v1l.1 .2M181 148.6l.1 .8M135.9 162.6h39.4v30.4h-39.4z"/>
<path d="M167.2 160.6v1.1l.2 .2M28.6 195h.3l.1 .2-.2 .2h-.2M28.6 194.6h.3M165.9 193.6v1.1l.2 .2"/>
</g>
<g fill="#009600" stroke="#009600" stroke-width=".18">
<circle cx="76.2" cy="63.5" r=".46"/>
<circle cx="63.5" cy="58.4" r=".46"/>
<circle cx="50.8" cy="45.7" r=".46"/>
<circle cx="57.1" cy="55.9" r=".46"/>
<circle cx="44.4" cy="43.2" r=".46"/>
<circle cx="38.1" cy="40.6" r=".46"/>
<circle cx="76.2" cy="24.1" r=".46"/>
<circle cx="63.5" cy="24.1" r=".46"/>
<circle cx="50.8" cy="24.1" r=".46"/>
<circle cx="44.4" cy="24.1" r=".46"/>
<circle cx="57.1" cy="24.1" r=".46"/>
<circle cx="44.4" cy="127" r=".46"/>
<circle cx="102.9" cy="127" r=".46"/>
<circle cx="114.3" cy="186.7" r=".46"/>
<circle cx="104.1" cy="174" r=".46"/>
<circle cx="113" cy="139.7" r=".46"/>
<circle cx="44.4" cy="172.7" r=".46"/>
<circle cx="54.6" cy="185.4" r=".46"/>
<circle cx="54.6" cy="139.7" r=".46"/>
<circle cx="219.7" cy="34.3" r=".46"/>
<circle cx="219.7" cy="29.2" r=".46"/>
<circle cx="219.7" cy="31.8" r=".46"/>
<circle cx="219.7" cy="26.7" r=".46"/>
<circle cx="203.2" cy="31.8" r=".46"/>
<circle cx="203.2" cy="29.2" r=".46"/>
<circle cx="219.7" cy="39.4" r=".46"/>
<circle cx="219.7" cy="36.8" r=".46"/>
<circle cx="203.2" cy="39.4" r=".46"/>
<circle cx="203.2" cy="41.9" r=".46"/>
<circle cx="203.2" cy="26.7" r=".46"/>
<circle cx="203.2" cy="34.3" r=".46"/>
<circle cx="203.2" cy="36.8" r=".46"/>
<circle cx="219.7" cy="24.1" r=".46"/>
<circle cx="141" cy="34.3" r=".46"/>
<circle cx="141" cy="31.8" r=".46"/>
<circle cx="141" cy="29.2" r=".46"/>
<circle cx="180.3" cy="39.4" r=".46"/>
<circle cx="227.3" cy="141" r=".46"/>
<circle cx="262.9" cy="110.5" r=".46"/>
<circle cx="256.5" cy="110.5" r=".46"/>
</g>
<g font-size="2.8" fill="#840000">
<text x="178" y="190.9">Title:</text>
<text x="187.7" y="190.9">MPU</text>
<text x="196.4" y="190.9">Peripherals</text>
</g>
<g font-size="2.1" fill="#840000">
<text x="178" y="184">Sheet:</text>
<text x="178" y="181.2">ALBERT AERO</text>
<text x="186.2" y="184">/MPU</text>
<text x="193.9" y="184">Peripherals/</text>
<text x="178" y="186.7">File:</text>
<text x="184.1" y="186.7">MPU_Peripherals.kicad_sch</text>
<text x="178" y="196.9">KiCad</text>
<text x="178" y="194.1">Size:</text>
<text x="184.7" y="194.1">A4</text>
<text x="185.7" y="196.9">E.D.A.</text>
<text x="193.3" y="196.9">9.0.0</text>
<text x="200" y="194.1">Date:</text>
<text x="207" y="194.1">2025-11-10</text>
<text x="263" y="194.3">Rev:</text>
<text x="263" y="196.9">Id:</text>
<text x="267.1" y="196.9">2/6</text>
<text x="269.4" y="194.3">0.1</text>
</g>
<g font-size="1.8" fill="#840000">
<text x="35" y="11.9">1</text>
<text x="85" y="11.9">2</text>
<text x="135" y="11.9">3</text>
<text x="185" y="11.9">4</text>
<text x="235" y="11.9">5</text>
<text x="285" y="11.9">6</text>
<text x="201.3" y="21.2">Conn_02x08_Odd_Even</text>
<text x="225.8" y="27.6">PWM_01</text>
<text x="225.8" y="25.1">PWM_00</text>
<text x="10.3" y="35.9">A</text>
<text x="178" y="32.7">I2C2_SCL_MPU</text>
<text x="178" y="30.2">I2C2_SDA_MPU</text>
<text x="225.8" y="32.7">PWM_03</text>
<text x="225.8" y="30.2">PWM_02</text>
<text x="225.8" y="35.2">PWM_04</text>
<text x="285.3" y="35.9">A</text>
<text x="18.4" y="41.6">SD_DAT2_MPU</text>
<text x="137.8" y="40.3">PWM_00</text>
<text x="225.8" y="37.8">PWM_05</text>
<text x="225.8" y="40.3">PWM_06</text>
<text x="18.4" y="44.1">SD_DAT3_MPU</text>
<text x="18.9" y="46.7">SD_CMD_MPU</text>
<text x="137.8" y="42.9">PWM_01</text>
<text x="137.8" y="45.4">PWM_02</text>
<text x="137.8" y="47.9">PWM_03</text>
<text x="225.8" y="42.9">PWM_07</text>
<text x="19.4" y="51.8">SD_CLK_MPU</text>
<text x="137.8" y="50.5">PWM_04</text>
<text x="137.8" y="53">PWM_05</text>
<text x="18.4" y="59.4">SD_DAT1_MPU</text>
<text x="18.4" y="56.8">SD_DAT0_MPU</text>
<text x="137.8" y="55.6">PWM_06</text>
<text x="137.8" y="58.1">PWM_07</text>
<text x="19.5" y="61.9">SD_DET_MPU</text>
<text x="206.1" y="68.3">GPIO1_MPU</text>
<text x="206.1" y="70.8">GPIO2_MPU</text>
<text x="232.6" y="68.3">GPIO7_MPU</text>
<text x="232.6" y="70.8">GPIO8_MPU</text>
<text x="206.1" y="73.3">GPIO3_MPU</text>
<text x="206.1" y="75.9">GPIO4_MPU</text>
<text x="232.6" y="73.3">GPIO9_MPU</text>
<text x="232.6" y="75.9">GPIO10_MPU</text>
<text x="17.4" y="83.5">USART1_TX_MPU</text>
<text x="47.5" y="83.5">USART1_RX_NAV</text>
<text x="69.7" y="83.5">I2C1_SCL_MPU</text>
<text x="101.8" y="83.5">I2C1_SCL_NAV</text>
<text x="127.7" y="83.5">INT1_MPU</text>
<text x="151.6" y="83.5">INT1_NAV</text>
<text x="206.1" y="78.4">GPIO5_MPU</text>
<text x="206.1" y="81">GPIO6_MPU</text>
<text x="232.6" y="81">GPIO12_MPU</text>
<text x="232.6" y="78.4">GPIO11_MPU</text>
<text x="10.3" y="85.9">B</text>
<text x="285.3" y="85.9">B</text>
<text x="16.7" y="91.1">USART1_TX_NAV</text>
<text x="47.5" y="91.1">USART1_RX_MPU</text>
<text x="69.6" y="91.1">I2C1_SDA_MPU</text>
<text x="101.8" y="91.1">I2C1_SDA_NAV</text>
<text x="126.9" y="91.1">INT2_NAV</text>
<text x="151.6" y="91.1">INT2_MPU</text>
<text x="138.7" y="112.7">USART3_RX_MPU</text>
<text x="138.1" y="115.3">USART3_TX_MPU</text>
<text x="190.1" y="119.1">SPI1_CS_MPU</text>
<text x="188.9" y="121.6">SPI1_MISO_MPU</text>
<text x="251.6" y="124.1">SPI1_SCK_MPU</text>
<text x="17.5" y="128">Pyro_1_MPU</text>
<text x="75.9" y="128">Pyro_3_MPU</text>
<text x="251.6" y="126.7">SPI1_MOSI_MPU</text>
<text x="10.3" y="135.9">C</text>
<text x="285.3" y="135.9">C</text>
<text x="138.1" y="147">USART2_TX_MPU</text>
<text x="138.7" y="144.5">USART2_RX_MPU</text>
<text x="17.5" y="173.7">Pyro_2_MPU</text>
<text x="77.2" y="174.9">Pyro_4_MPU</text>
<text x="138.4" y="176.2">SPI4_MISO_MPU</text>
<text x="138.4" y="178.8">SPI4_MOSI_MPU</text>
<text x="10.3" y="185.9">D</text>
<text x="139.3" y="181.3">SPI4_SCK_MPU</text>
<text x="139.3" y="183.8">SPI4_NSS_MPU</text>
<text x="285.3" y="185.9">D</text>
<text x="35" y="199.9">1</text>
<text x="85" y="199.9">2</text>
<text x="135" y="199.9">3</text>
<text x="185" y="199.9">4</text>
<text x="235" y="199.9">5</text>
<text x="285" y="199.9">6</text>
</g>
<g font-size="1.8" fill="#006464">
<text x="217.4" y="17.4">VBAT</text>
<text x="73.3" y="18.6">+3.3V</text>
<text x="138" y="18.6">+3.3V</text>
<text x="153.5" y="22.5">PCA9685PW,118</text>
<text x="159.6" y="19.9">IC1</text>
<text x="177.4" y="18.6">+3.3V</text>
<text x="210.3" y="18.6">J13</text>
<text x="230.6" y="20.9">Conn_01x08</text>
<text x="235.2" y="18.9">J20</text>
<text x="38.9" y="28.8">R11</text>
<text x="45.2" y="28.8">R16</text>
<text x="51.6" y="28.8">R19</text>
<text x="57.9" y="28.8">R20</text>
<text x="64.3" y="28.8">R21</text>
<text x="151.6" y="27.5">A0</text>
<text x="167.1" y="27.5">VDD</text>
<text x="92.6" y="32.6">Micro_SD_Card_Det2</text>
<text x="101" y="30.1">J7</text>
<text x="151.6" y="30.1">A1</text>
<text x="151.6" y="32.6">A2</text>
<text x="151.6" y="35.2">A3</text>
<text x="163.8" y="35.2">EXTCLK</text>
<text x="167.2" y="30.1">SDA</text>
<text x="167.2" y="32.6">SCL</text>
<text x="38.9" y="36.4">10k</text>
<text x="45.2" y="36.4">10k</text>
<text x="51.6" y="36.4">10k</text>
<text x="57.9" y="36.4">10k</text>
<text x="64.3" y="36.4">10k</text>
<text x="83.1" y="41.5">DAT2</text>
<text x="151.6" y="37.7">A4</text>
<text x="151.6" y="40.2">LED0</text>
<text x="168.3" y="40.2">~{OE}</text>
<text x="168.4" y="37.7">A5</text>
<text x="83.1" y="44">DAT3/CD</text>
<text x="83.1" y="46.6">CMD</text>
<text x="151.6" y="42.8">LED1</text>
<text x="151.6" y="45.3">LED2</text>
<text x="151.6" y="47.9">LED3</text>
<text x="164.9" y="42.8">LED15</text>
<text x="164.9" y="45.3">LED14</text>
<text x="164.9" y="47.9">LED13</text>
<text x="83.1" y="49.1">VDD</text>
<text x="83.1" y="51.7">CLK</text>
<text x="151.6" y="50.4">LED4</text>
<text x="151.6" y="52.9">LED5</text>
<text x="164.9" y="50.4">LED12</text>
<text x="164.9" y="52.9">LED11</text>
<text x="83.1" y="54.2">VSS</text>
<text x="83.1" y="56.7">DAT0</text>
<text x="83.1" y="59.3">DAT1</text>
<text x="151.6" y="55.5">LED6</text>
<text x="151.6" y="58">LED7</text>
<text x="164.9" y="55.5">LED10</text>
<text x="166.1" y="58">LED9</text>
<text x="209.1" y="58">+3.3V</text>
<text x="223" y="59.3">J12</text>
<text x="234.5" y="58">+3.3V</text>
<text x="83.1" y="61.8">DET_A</text>
<text x="83.1" y="64.4">DET_B</text>
<text x="110.8" y="64.4">SHIELD</text>
<text x="151.6" y="60.6">VSS</text>
<text x="166.1" y="60.6">LED8</text>
<text x="214" y="61.8">Conn_02x08_Odd_Even</text>
<text x="38.7" y="80.9">R14</text>
<text x="90.8" y="80.9">R22</text>
<text x="142.8" y="80.9">R28</text>
<text x="38.7" y="88.5">R15</text>
<text x="39.3" y="85.4">10</text>
<text x="90.8" y="88.5">R23</text>
<text x="92" y="85.4">0</text>
<text x="142.8" y="88.5">R29</text>
<text x="143.5" y="85.4">10</text>
<text x="39.1" y="93.3">10</text>
<text x="91.7" y="93.3">0</text>
<text x="143.2" y="93.3">10</text>
<text x="38.2" y="107.5">J3</text>
<text x="52.3" y="102.5">VBAT</text>
<text x="96.6" y="107.5">J5</text>
<text x="110.7" y="102.5">VBAT</text>
<text x="149.5" y="102.5">+3.3V</text>
<text x="177.4" y="103.7">+3.3V</text>
<text x="253.6" y="103.7">+3.3V</text>
<text x="28.6" y="110.1">Screw_Terminal_01x02</text>
<text x="87" y="110.1">Screw_Terminal_01x02</text>
<text x="162.6" y="112.6">J8</text>
<text x="220.1" y="113.9">W25N01GVZEIG</text>
<text x="225.7" y="111.4">IC2</text>
<text x="162.6" y="115.2">Conn_01x04</text>
<text x="182.9" y="117.7">10k</text>
<text x="182.9" y="115.2">R30</text>
<text x="210.1" y="119">~{CS}</text>
<text x="240.8" y="119">VCC</text>
<text x="265.4" y="117.7">10k</text>
<text x="265.4" y="115.2">R31</text>
<text x="36.2" y="121.5">R12</text>
<text x="36.8" y="124.1">22</text>
<text x="94.6" y="121.5">R24</text>
<text x="95.2" y="124.1">22</text>
<text x="210.1" y="121.5">DO_(IO1_)</text>
<text x="210.1" y="124.1">~{WP_(IO2_)}</text>
<text x="232.7" y="121.5">~{HOLD_(IO3_)}</text>
<text x="240.8" y="124.1">CLK</text>
<text x="276.9" y="124.1">C18</text>
<text x="58.4" y="126.6">Q1</text>
<text x="58.4" y="129.1">BSC028N06LS3</text>
<text x="116.8" y="126.6">Q3</text>
<text x="116.8" y="129.1">BSC028N06LS3</text>
<text x="210.1" y="126.6">GND</text>
<text x="235.8" y="126.6">DI_(IO0_)</text>
<text x="276.9" y="126.6">100n</text>
<text x="47" y="136.8">10k</text>
<text x="47" y="134.2">R17</text>
<text x="105.4" y="136.8">10k</text>
<text x="105.4" y="134.2">R26</text>
<text x="149.5" y="134.2">+3.3V</text>
<text x="228.2" y="132.8" transform="rotate(-90 228.2 132.8)">EP</text>
<text x="52.3" y="148.2">VBAT</text>
<text x="112" y="149.5">VBAT</text>
<text x="162.6" y="144.4">J9</text>
<text x="162.6" y="146.9">Conn_01x04</text>
<text x="28.6" y="155.8">Screw_Terminal_01x02</text>
<text x="38.2" y="153.3">J4</text>
<text x="97.9" y="154.5">J6</text>
<text x="88.3" y="157.1">Screw_Terminal_01x02</text>
<text x="36.2" y="167.2">R13</text>
<text x="148.2" y="166">+3.3V</text>
<text x="36.8" y="169.8">22</text>
<text x="58.4" y="172.3">Q2</text>
<text x="95.8" y="168.5">R25</text>
<text x="96.5" y="171">22</text>
<text x="118.1" y="173.6">Q4</text>
<text x="47" y="179.9">R18</text>
<text x="58.4" y="174.9">BSC028N06LS3</text>
<text x="118.1" y="176.1">BSC028N06LS3</text>
<text x="162.6" y="178.7">J10</text>
<text x="47" y="182.5">10k</text>
<text x="106.7" y="183.7">10k</text>
<text x="106.7" y="181.2">R27</text>
<text x="162.6" y="181.2">Conn_01x06</text>
</g>
<g font-size="1.8" fill="#a90000">
<text x="206.9" y="23.9">1</text>
<text x="215.8" y="23.9">2</text>
<text x="236.1" y="23.9">1</text>
<text x="147.9" y="26.4">1</text>
<text x="147.9" y="29">2</text>
<text x="172.7" y="26.4">28</text>
<text x="172.7" y="29">27</text>
<text x="206.9" y="26.4">3</text>
<text x="206.9" y="29">5</text>
<text x="215.8" y="26.4">4</text>
<text x="215.8" y="29">6</text>
<text x="236.1" y="26.4">2</text>
<text x="236.1" y="29">3</text>
<text x="147.9" y="31.5">3</text>
<text x="147.9" y="34">4</text>
<text x="172.7" y="31.5">26</text>
<text x="172.7" y="34">25</text>
<text x="206.9" y="31.5">7</text>
<text x="206.9" y="34">9</text>
<text x="215.2" y="34">10</text>
<text x="215.8" y="31.5">8</text>
<text x="236.1" y="31.5">4</text>
<text x="236.1" y="34">5</text>
<text x="79.9" y="40.4">1</text>
<text x="147.9" y="36.6">5</text>
<text x="147.9" y="39.1">6</text>
<text x="147.9" y="41.7">7</text>
<text x="172.7" y="36.6">24</text>
<text x="172.7" y="39.1">23</text>
<text x="172.7" y="41.7">22</text>
<text x="206.3" y="36.6">11</text>
<text x="206.3" y="39.1">13</text>
<text x="206.3" y="41.7">15</text>
<text x="215.2" y="36.6">12</text>
<text x="215.2" y="39.1">14</text>
<text x="215.2" y="41.7">16</text>
<text x="236.1" y="36.6">6</text>
<text x="236.1" y="39.1">7</text>
<text x="236.1" y="41.7">8</text>
<text x="79.9" y="42.9">2</text>
<text x="79.9" y="45.5">3</text>
<text x="147.9" y="44.2">8</text>
<text x="147.9" y="46.7">9</text>
<text x="172.7" y="44.2">21</text>
<text x="172.7" y="46.7">20</text>
<text x="79.9" y="48">4</text>
<text x="79.9" y="50.5">5</text>
<text x="79.9" y="53.1">6</text>
<text x="147.3" y="49.3">10</text>
<text x="147.3" y="51.8">11</text>
<text x="172.7" y="49.3">19</text>
<text x="172.7" y="51.8">18</text>
<text x="79.9" y="55.6">7</text>
<text x="79.9" y="58.2">8</text>
<text x="147.3" y="54.4">12</text>
<text x="147.3" y="56.9">13</text>
<text x="147.3" y="59.4">14</text>
<text x="172.7" y="54.4">17</text>
<text x="172.7" y="56.9">16</text>
<text x="172.7" y="59.4">15</text>
<text x="79.3" y="60.7">10</text>
<text x="79.9" y="63.2">9</text>
<text x="118.7" y="63.2">11</text>
<text x="219.6" y="64.5">1</text>
<text x="228.5" y="64.5">2</text>
<text x="219.6" y="67.1">3</text>
<text x="219.6" y="69.6">5</text>
<text x="228.5" y="67.1">4</text>
<text x="228.5" y="69.6">6</text>
<text x="219" y="77.2">11</text>
<text x="219.6" y="72.1">7</text>
<text x="219.6" y="74.7">9</text>
<text x="227.9" y="74.7">10</text>
<text x="227.9" y="77.2">12</text>
<text x="228.5" y="72.1">8</text>
<text x="219" y="79.8">13</text>
<text x="219" y="82.3">15</text>
<text x="227.9" y="79.8">14</text>
<text x="227.9" y="82.3">16</text>
<text x="41.8" y="112.8">2</text>
<text x="100.3" y="112.8">2</text>
<text x="156.1" y="109">1</text>
<text x="156.1" y="111.5">2</text>
<text x="41.8" y="115.3">1</text>
<text x="100.3" y="115.3">1</text>
<text x="156.1" y="114">3</text>
<text x="156.1" y="116.6">4</text>
<text x="206.3" y="117.9">1</text>
<text x="246.9" y="117.9">8</text>
<text x="54.4" y="123.9" transform="rotate(-90 54.4 123.9)">5</text>
<text x="112.8" y="123.9" transform="rotate(-90 112.8 123.9)">5</text>
<text x="206.3" y="120.4">2</text>
<text x="206.3" y="122.9">3</text>
<text x="206.3" y="125.5">4</text>
<text x="246.9" y="120.4">7</text>
<text x="246.9" y="122.9">6</text>
<text x="246.9" y="125.5">5</text>
<text x="47.6" y="126.7">4</text>
<text x="54.4" y="131.5" transform="rotate(-90 54.4 131.5)">1</text>
<text x="106" y="126.7">4</text>
<text x="112.8" y="131.5" transform="rotate(-90 112.8 131.5)">1</text>
<text x="227.1" y="136.6" transform="rotate(-90 227.1 136.6)">9</text>
<text x="156.1" y="140.7">1</text>
<text x="156.1" y="143.3">2</text>
<text x="156.1" y="145.8">3</text>
<text x="156.1" y="148.3">4</text>
<text x="41.8" y="161">1</text>
<text x="41.8" y="158.5">2</text>
<text x="101.5" y="159.8">2</text>
<text x="101.5" y="162.3">1</text>
<text x="47.6" y="172.5">4</text>
<text x="54.4" y="169.6" transform="rotate(-90 54.4 169.6)">5</text>
<text x="107.2" y="173.7">4</text>
<text x="114" y="170.9" transform="rotate(-90 114 170.9)">5</text>
<text x="156.1" y="172.5">1</text>
<text x="54.4" y="177.2" transform="rotate(-90 54.4 177.2)">1</text>
<text x="114" y="178.5" transform="rotate(-90 114 178.5)">1</text>
<text x="156.1" y="175">2</text>
<text x="156.1" y="177.5">3</text>
<text x="156.1" y="180.1">4</text>
<text x="156.1" y="182.6">5</text>
<text x="156.1" y="185.2">6</text>
</g>
<g font-size="1.8" fill="#0000c2">
<text x="199.2" y="52.4">SERVO CONNECTORS HX</text>
<text x="223.8" y="52.4">PZ2.54-3x8P</text>
<text x="237.9" y="52.4">ZZ</text>
<text x="155.5" y="69.4">I2C</text>
<text x="159.5" y="71.5">1000</text>
<text x="159.8" y="69.4">Adress:</text>
<text x="165.5" y="71.5">001</text>
<text x="167.7" y="69.4">0x41</text>
<text x="16.3" y="76.3">Mircor</text>
<text x="23.3" y="76.3">SD Card</text>
<text x="32.5" y="76.3">Connector</text>
<text x="129.4" y="76.6">PWM DRIVER FOR THE SERVOS</text>
<text x="177.2" y="76.8">I2C</text>
<text x="181.5" y="76.8">ADDRESS: 0x41</text>
<text x="198.8" y="92.3">GPIO HEADER MPU</text>
<text x="14.5" y="97.9">UART CONNECTION</text>
<text x="67.3" y="97.6">I2C1</text>
<text x="72.7" y="97.6">CONNECTION</text>
<text x="119.5" y="97.9">INT CONNECTION</text>
<text x="135.9" y="130.4">UART CONNECTOR JST-GH</text>
<text x="162.6" y="130.4">4-pol</text>
<text x="176.2" y="149.7">Flash</text>
<text x="135.6" y="162.2">UART CONNECTOR JST-GH</text>
<text x="162.4" y="162.2">4-pol</text>
<text x="15.4" y="195.7">Pyro</text>
<text x="20.7" y="195.7">Channels</text>
<text x="135.9" y="195.2">SPI</text>
<text x="140.1" y="195.2">CONNECTOR JST-GH</text>
<text x="161" y="195.2">6-pol</text>
</g>
<g font-size="1.8" fill="#0f0f0f">
<text x="54.6" y="119">Pyro1_Connector</text>
<text x="113" y="119">Pyro3_Connector</text>
<text x="54.6" y="166">Pyro2_Connector</text>
<text x="114.3" y="166">Pyro4_Connector</text>
</g>
</svg>
